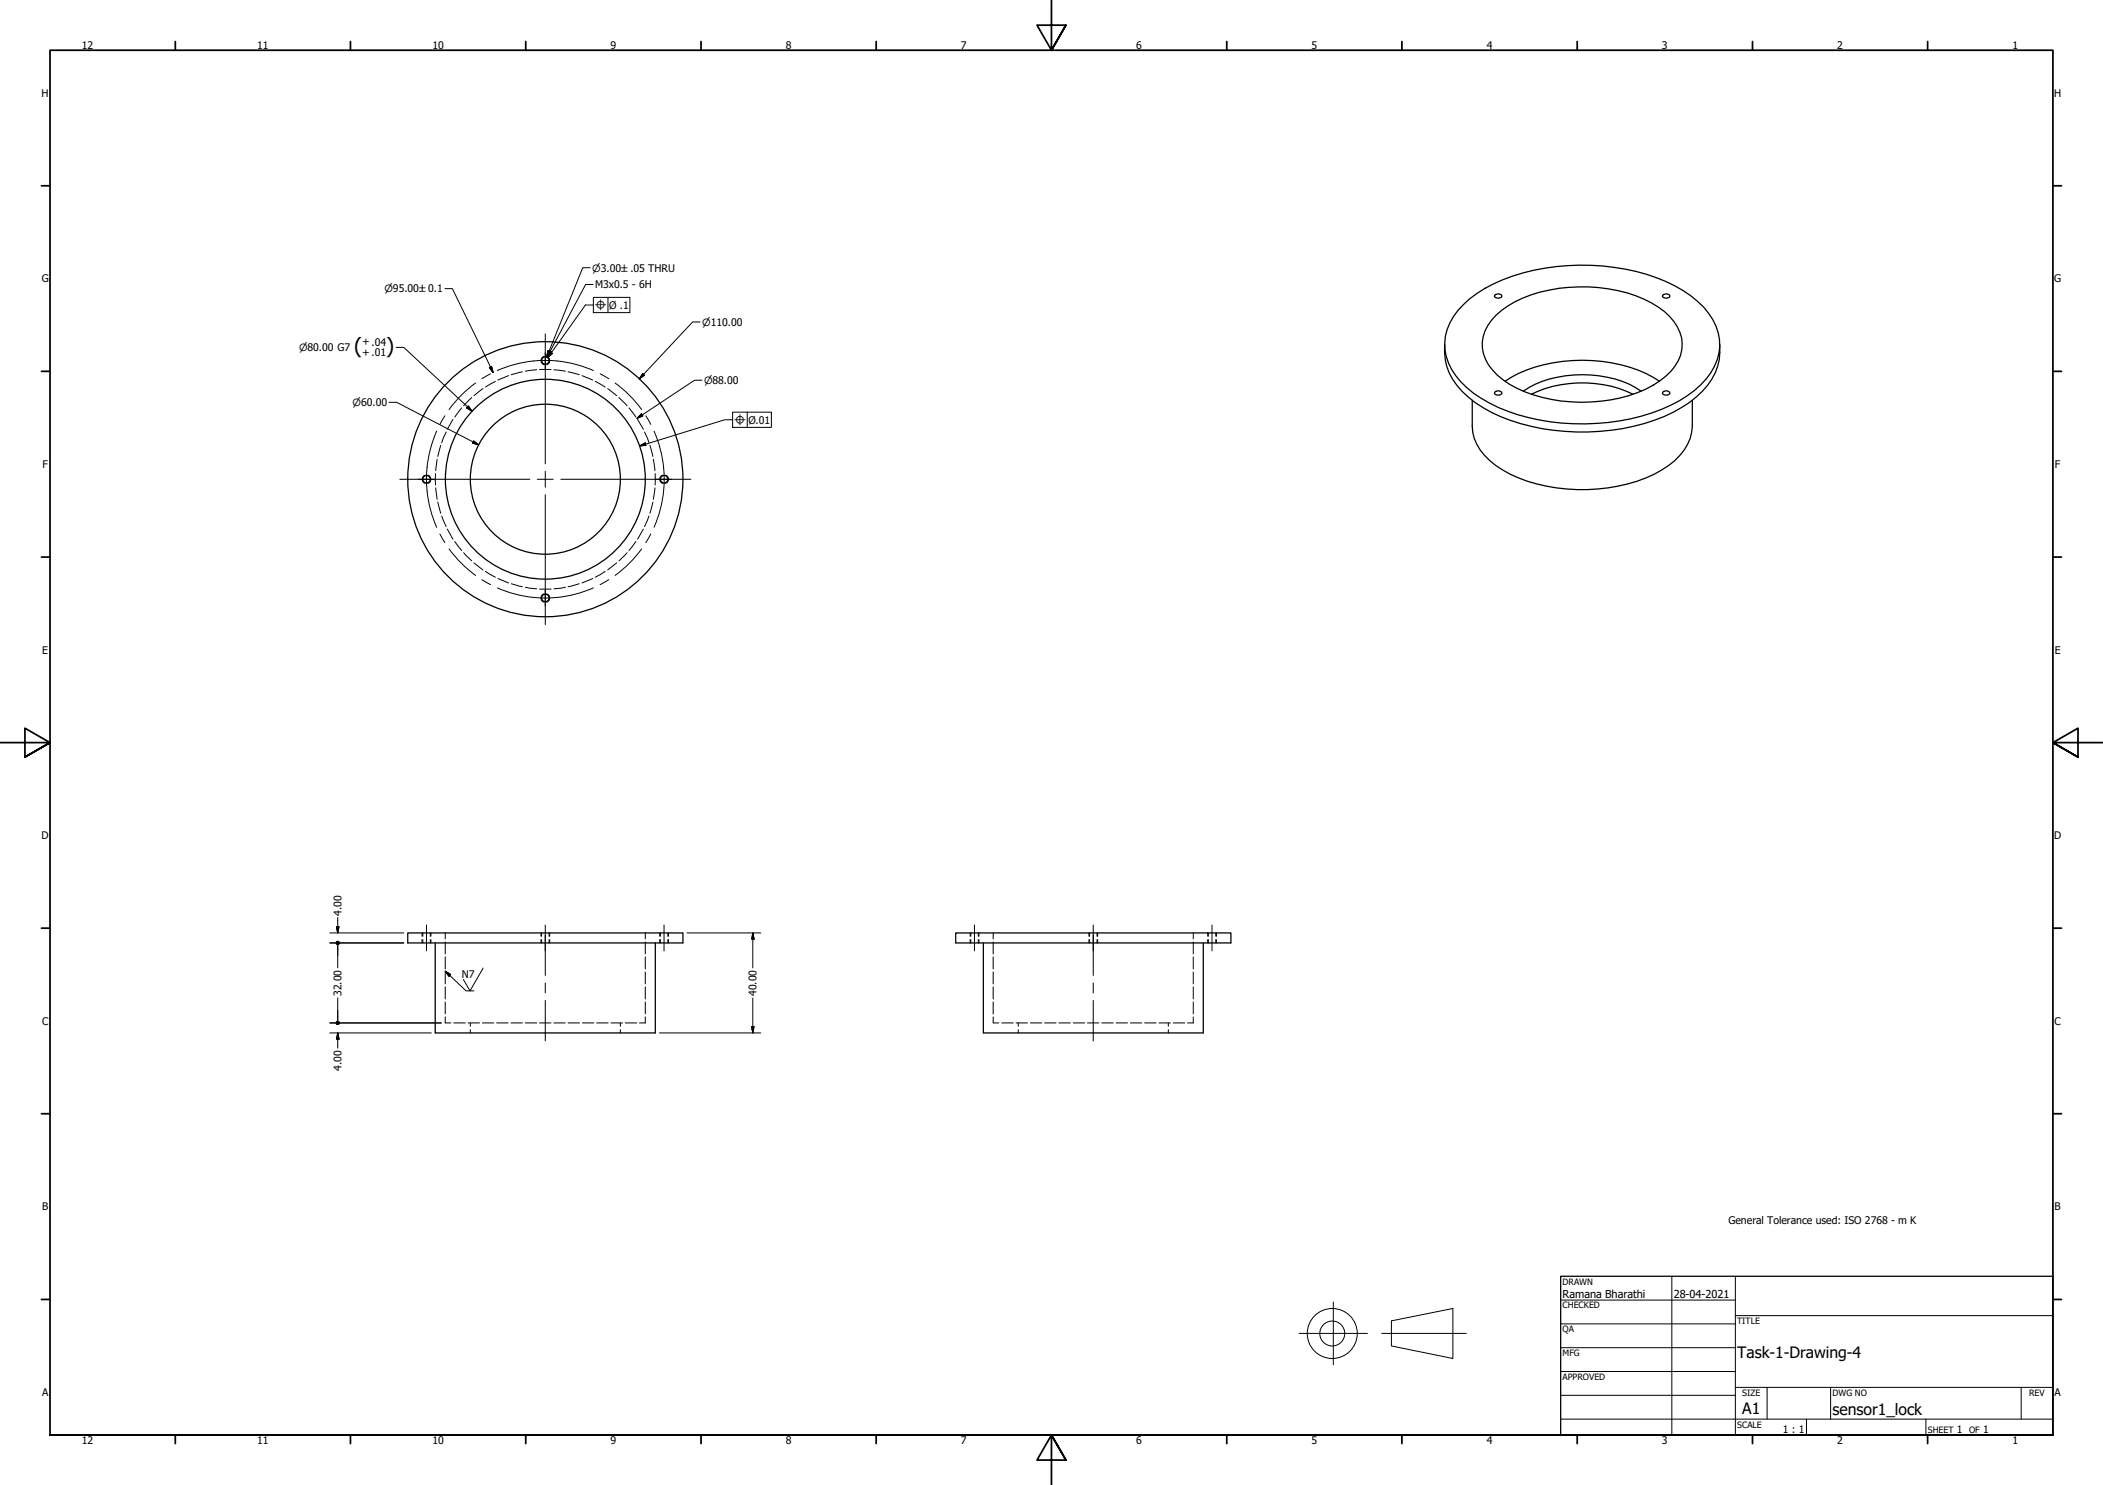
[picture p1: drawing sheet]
<svg xmlns="http://www.w3.org/2000/svg" width="841mm" height="594mm" viewBox="0 0 841 594" stroke-linecap="round" stroke-linejoin="round" font-family="sans-serif">
<!-- layer: Hidden (ANSI) -->
<g fill="none" stroke="#000" stroke-width=".4">
<path d="M188.7 159l-3.3 3.3M193.2 155.5l-3.7 2.8M198.1 152.6l-4 2.2M203.4 150.3l-4.3 1.8M208.9 148.8l-4.4 1.1M214.6 147.9l-4.5 .6M215.8 147.8h4.6M221.6 147.9l4.5 .6M227.2 148.8l4.4 1.1M232.8 150.3l4.2 1.8M238.1 152.6l3.9 2.2M243 155.5l3.6 2.8"/>
<path d="M247.5 159l3.3 3.3M176.3 178.2l-1.2 4.4M178.4 172.8l-1.7 4.3M181.2 167.8l-2.3 3.9M184.7 163.2l-2.8 3.6M251.5 163.2l2.8 3.6M255 167.8l2.3 3.9M257.7 172.8l1.8 4.3M259.9 178.2l1.2 4.4M174.2 189.5v4.5M174.2 195.2l.6 4.5M174.8 183.7l-.6 4.6"/>
<path d="M261.3 183.7l.6 4.6M261.9 195.2l-.6 4.5M262 189.5v4.5M175.1 200.9l1.2 4.4M176.7 206.4l1.7 4.3M178.9 211.7l2.3 4M181.9 216.6l2.8 3.7M254.3 216.6l-2.8 3.7M257.3 211.7l-2.3 4M259.5 206.4l-1.8 4.3M261.1 200.9l-1.2 4.4M185.4 221.1l3.3 3.3"/>
<path d="M189.5 225.2l3.7 2.8M194.1 228.6l4 2.3M199.1 231.4l4.3 1.8M204.5 233.5l4.4 1.2M210.1 234.9l4.5 .7M215.8 235.7h4.6M226.1 234.9l-4.5 .7M231.6 233.5l-4.4 1.2M237 231.4l-4.2 1.8M242 228.6l-3.9 2.3M246.6 225.2l-3.6 2.8M250.8 221.1l-3.3 3.3"/>
<path d="M169.1 373.2v1.4M169.1 375.9v1.3M172.1 373.2v1.4M172.1 375.9v1.3M178.1 373.2v2.4M178.1 376.8v4.8M216.6 373.2v1.4M216.6 375.9v1.3M219.6 373.2v1.4M219.6 375.9v1.3M258.1 373.2v2.4M258.1 376.8v4.8"/>
<path d="M264.1 373.2v1.4M264.1 375.9v1.3M267.1 373.2v1.4M267.1 375.9v1.3M388.2 373.2v1.4M388.2 375.9v1.3M391.2 373.2v1.4M391.2 375.9v1.3M397.2 373.2v2.4M397.2 376.8v4.8M435.7 373.2v1.4M435.7 375.9v1.3"/>
<path d="M438.7 373.2v1.4M438.7 375.9v1.3M477.2 373.2v2.4M477.2 376.8v4.8M483.2 373.2v1.4M483.2 375.9v1.3M486.2 373.2v1.4M486.2 375.9v1.3M178.1 382.8v4.8M178.1 388.8v4.8M178.1 394.8v4.8M258.1 382.8v4.8"/>
<path d="M258.1 388.8v4.8M258.1 394.8v4.8M397.2 382.8v4.8M397.2 388.8v4.8M397.2 394.8v4.8M477.2 382.8v4.8M477.2 388.8v4.8M477.2 394.8v4.8M178.1 406.8v2.4h2.2M178.1 400.8v4.8M181.5 409.2h4.6M187.2 409.2h4.6"/>
<path d="M188.1 409.2v1.4M188.1 411.9v1.3M192.9 409.2h4.6M198.6 409.2h4.6M204.3 409.2h4.6M210.1 409.2h4.5M215.8 409.2h4.5M221.5 409.2h4.6M227.2 409.2h4.6M232.9 409.2h4.6M238.6 409.2h4.6M244.3 409.2h4.6"/>
<path d="M248.1 409.2v1.4M248.1 411.9v1.3M250.1 409.2h4.5M258.1 406.8v2.4h-2.3M258.1 400.8v4.8M397.2 406.8v2.4h2.3M397.2 400.8v4.8M400.6 409.2h4.6M406.3 409.2h4.6M407.2 409.2v1.4M407.2 411.9v1.3M412.1 409.2h4.5"/>
<path d="M417.8 409.2h4.5M423.5 409.2h4.6M429.2 409.2h4.6M434.9 409.2h4.6M440.6 409.2h4.6M446.3 409.2h4.6M452.1 409.2h4.5M457.8 409.2h4.5M463.5 409.2h4.6M467.2 409.2v1.4M467.2 411.9v1.3M469.2 409.2h4.6"/>
<path d="M477.2 406.8v2.4h-2.3M477.2 400.8v4.8"/>
</g>
<!-- layer: Visible (ANSI) -->
<g fill="none" stroke="#000" stroke-width=".51">
<path d="M597.7 118.2a1.75 1.75 0 0 1 2.9 .3 1.84 1.84 0 0 1-2.9 .1zM665.3 117.8a1.79 1.79 0 0 1 2.5 .7 1.84 1.84 0 0 1-3 .1zM577.7 137.8a23.6 23.6 0 0 0 9.5 21 62 62 0 0 0 29.4 12.7 88 88 0 0 0 52.5-6.6 36.8 36.8 0 0 0 16.9-15.8 22.1 22.1 0 0 0 1.8-11.3M585.3 121.8a57.6 57.6 0 0 1 28-13.7 88.8 88.8 0 0 1 53.1 4.6 36.9 36.9 0 0 1 19.8 17.8 19.9 19.9 0 0 1-3.8 21 50.7 50.7 0 0 1-25.9 15 89.8 89.8 0 0 1-57.4-3.5 40.1 40.1 0 0 1-18.6-15.2 20 20 0 0 1 2.6-23.7zM598.4 126a45.5 45.5 0 0 1 25-10.6 62.4 62.4 0 0 1 36.9 5.7 22.7 22.7 0 0 1 12.2 14.1 15.8 15.8 0 0 1-6.4 15.4 49.1 49.1 0 0 1-29.8 10.2 59.7 59.7 0 0 1-32.5-7 21.3 21.3 0 0 1-11-14.5 16 16 0 0 1 5.6-13.3zM597.7 156.9a1.8 1.8 0 0 1 2.9 .4 1.84 1.84 0 0 1-2.9 .1zM601.9 152.5a58.5 58.5 0 0 1 38.6-7.9 52.7 52.7 0 0 1 23.1 7.9M609.2 156.5a44.3 44.3 0 0 1 30.2-6.2 36.8 36.8 0 0 1 16.9 6.2M612.5 157.7a47.6 47.6 0 0 1 40.5 0M664.9 156.9a1.8 1.8 0 0 1 2.9 .4 1.84 1.84 0 0 1-3 .1zM588.8 160.2v10.3a19.7 19.7 0 0 0 9.4 15.7 61.8 61.8 0 0 0 36.7 9.7 56.1 56.1 0 0 0 34.9-11.7 19.4 19.4 0 0 0 7-13.7v-10.3M163.1 373.2h110v4h-110z"/>
<path d="M174.1 377.2v36h88v-36M382.2 373.2h110.1v4h-110.1zM393.3 377.2v36h87.9v-36"/>
<circle cx="218.1" cy="144.2" r="1.49"/>
<circle cx="170.6" cy="191.7" r="1.49"/>
<circle cx="218.1" cy="191.7" r="40"/>
<circle cx="218.1" cy="191.7" r="30"/>
<circle cx="218.1" cy="191.7" r="55"/>
<circle cx="265.6" cy="191.7" r="1.49"/>
<circle cx="218.1" cy="239.2" r="1.49"/>
</g>
<!-- layer: Hidden Narrow (ANSI) -->
<g fill="none" stroke="#000" stroke-width=".4">
<path d="M217.6 142.6a1.73 1.73 0 0 0-1.3 1.6 1.73 1.73 0 0 0 1.3 1.7M218.6 142.6a1.73 1.73 0 0 1 1.2 1.6 1.73 1.73 0 0 1-1.2 1.7M170.1 190.1a1.71 1.71 0 0 0-1.3 1.6 1.71 1.71 0 0 0 1.3 1.7M171.1 190.1a1.73 1.73 0 0 1 1.2 1.6 1.73 1.73 0 0 1-1.2 1.7M265 190.1a1.73 1.73 0 0 0-1.2 1.6 1.73 1.73 0 0 0 1.2 1.7M266.1 190.1a1.73 1.73 0 0 1 1.2 1.6 1.73 1.73 0 0 1-1.2 1.7M217.6 237.6a1.73 1.73 0 0 0-1.3 1.6 1.73 1.73 0 0 0 1.3 1.7M218.6 237.6a1.73 1.73 0 0 1 1.2 1.6 1.73 1.73 0 0 1-1.2 1.7M168.8 373.2v1.4M168.8 375.9v1.3M172.3 373.2v1.4M172.3 375.9v1.3"/>
<path d="M216.3 373.2v1.4M216.3 375.9v1.3M219.8 373.2v1.4M219.8 375.9v1.3M263.8 373.2v1.4M263.8 375.9v1.3M267.3 373.2v1.4M267.3 375.9v1.3M388 373.2v1.4M388 375.9v1.3M391.5 373.2v1.4M391.5 375.9v1.3"/>
<path d="M435.5 373.2v1.4M435.5 375.9v1.3M439 373.2v1.4M439 375.9v1.3M483 373.2v1.4M483 375.9v1.3M486.5 373.2v1.4M486.5 375.9v1.3"/>
</g>
<!-- layer: Border (ANSI) -->
<g fill="none" stroke="#000" stroke-width=".7">
<path d="M70.1 16.6v3.5M140.1 16.6v3.5M210.2 16.6v3.5M280.4 16.6v3.5M350.4 16.6v3.5M420.5 .1v20l-5.8-10h11.6l-5.8 10 5.8-10M490.6 16.6v3.5M560.6 16.6v3.5M630.7 16.6v3.5M700.8 16.6v3.5M770.9 16.6v3.5M16.6 74.3h3.4"/>
<path d="M821 74.3h3.4M16.6 148.6h3.4M821 148.6h3.4M16.6 222.9h3.4M821 222.9h3.4M0 297.1h20l-10-5.8v11.6l10-5.8-10 5.8M841 297.1h-20l10-5.8v11.6l-10-5.8 10 5.8M16.6 371.3h3.4M821 371.3h3.4M16.6 445.6h3.4M821 445.6h3.4M16.6 519.8h3.4"/>
<path d="M821 519.8h3.4M20 574.1v-554h801v554h-801h801M70.1 574.1v3.4M140.1 574.1v3.4M210.2 574.1v3.4M280.4 574.1v3.4M350.4 574.1v3.4M490.6 574.1v3.4M560.6 574.1v3.4M630.7 574.1v3.4M700.8 574.1v3.4M770.9 574.1v3.4"/>
<path d="M426.3 584.1l-5.8-10 5.8 10h-11.6l5.8-10v20"/>
</g>
<!-- layer: Title (ANSI) -->
<g fill="none" stroke="#000" stroke-width=".4">
<path d="M668.6 510.6v63.5M694 510.6v63.5M624.1 520.1h69.9M624.1 529.6h69.9M624.1 539.2h69.9M694 526.3h127M624.1 548.7h69.9M624.1 558.2h69.9M694 555h127M706.7 555v12.7M732.1 555v12.7M808.3 555v12.7"/>
<path d="M624.1 567.7h196.9M722.4 567.7v6.4M770.2 567.7v6.4"/>
</g>
<path d="M624.1 510.6h196.9v63.5h-196.9z" fill="none" stroke="#000" stroke-width=".51"/>
<!-- layer: Dimension (ANSI) -->
<g fill="none" stroke="#000" stroke-width=".4">
<path d="M177.9 115.5h3l16.3 33.6M158.4 139h3.1l27.3 25.5M280 128.8h-3l-21.3 22.8M195.7 147l.9-.4 .6 2.5zM257 149.5l.7 .6-2 1.5zM280.7 152.1h-3l-22.9 15.3M155.6 160.9h3l32.9 17.1M187.3 162.4l1.5 2.1-2.2-1.3zM189.4 176.4l2.1 1.6-2.5-.7zM256.5 165.6l.6 .8-2.3 1zM131.9 377.2h29.6M131.9 373.2h29.6"/>
<path d="M134.6 370.7h1l-.5 2.5zM135.1 367.1v6.1M135.1 377.9v9.3M274.7 373.2h29.5M301.1 373.2l.5 2.5h-1zM301.1 373.2v14M135.1 399.2v9.4M301.1 399.3v13.9M131.9 413.2h40.6M131.9 409.2h44.6M135.1 413.2l.5 2.5h-1zM135.1 413.2v6.1"/>
<path d="M263.7 413.2h40.5M300.6 410.7h1l-.5 2.5z"/>
</g>
<g fill="#000" stroke="#000" stroke-width=".4">
<path d="M195.7 147l1.5 2.1zM195.7 147l.9-.4 .6 2.5zM257 149.5l-1.3 2.1zM257 149.5l.7 .6-2 1.5zM186.6 163.2l2.2 1.3zM187.3 162.4l1.5 2.1-2.2-1.3zM189 177.3l2.5 .7zM189.4 176.4l2.1 1.6-2.5-.7zM256.5 165.6l-1.7 1.8zM256.5 165.6l.6 .8-2.3 1zM134.6 370.7l.5 2.5zM134.6 370.7h1l-.5 2.5z"/>
<path d="M134.6 376.8l.5-.2-.7 .6zM134.4 377.2l.7-.6-.5 1.1zM135.1 376.6v1.3l-.5-.2zM135.1 376.6l.4 1.1-.4 .2zM135.1 376.6l.6 .6-.2 .5zM135.1 376.6l.6 .6zM135.1 376.6l.4 .2zM301.1 373.2l.5 2.5zM301.1 373.2l.5 2.5h-1zM135.1 409.9l.6-.7zM135.5 408.8l.2 .4-.6 .7zM135.1 408.6l.4 .2-.4 1.1z"/>
<path d="M134.6 408.8l.5-.2v1.3zM134.6 408.8l.5 1.1-.7-.7zM134.4 409.2l.7 .7zM134.6 409.7l.5 .2zM135.1 413.2l.5 2.5zM135.1 413.2l.5 2.5h-1zM300.6 410.7l.5 2.5zM300.6 410.7h1l-.5 2.5z"/>
</g>
<!-- layer: Sketch Geometry (ANSI) -->
<g fill="none" stroke="#000" stroke-width=".4">
<path d="M519.6 533.4h27.3M533.2 520.9v25.1M552.6 533.4h33.8M556.5 528.4l24.5-4.9v20l-24.5-5z"/>
<circle cx="532.8" cy="533.5" r="10"/>
<circle cx="532.8" cy="533.5" r="5"/>
</g>
<!-- layer: Symbol (ANSI) -->
<g fill="none" stroke="#000" stroke-width=".4">
<path d="M236 107.1h-3l-14.4 35.7M237.2 113.8h-3l-15.3 28.9M237.3 119h14.6v6.1h-14.6zM243.1 119v6.1M237.3 122h-3.2l-13.4 18.9M219.1 140.3l.9 .4-1.4 2.1zM219.3 143l-.2 .1M219.6 140.2l.9 .5-1.6 2zM220.8 141.3l.2 .1-.5 .4M255.8 178.4l2.3-1.2 .2 1zM293 167.9h-3.2l-34 10.5M293 164.9h15.5v6.1h-15.5z"/>
<path d="M298.8 164.9v6.1M178.1 388.5l2.1 1.4-.6 .7zM178.1 388.5l8.3 7.9h3.1M193.2 387.3l-5.2 9.1-2.7-4.6"/>
</g>
<path d="M219.1 140.3l-.5 2.5zM219.1 140.3l.9 .4-1.4 2.1zM219.6 140.2l-.7 2.5zM219.6 140.2l.9 .5-1.6 2zM220.2 140.8l-1.1 2.3zM220.2 140.8l.8 .6-1.9 1.7zM255.8 178.4l2.3-1.2zM255.8 178.4l2.3-1.2 .2 1zM178.1 388.5l2.1 1.4zM178.1 388.5l2.1 1.4-.6 .7z" fill="#000" stroke="#000" stroke-width=".4"/>
<!-- layer: Centerline (ANSI) -->
<g fill="none" stroke="#000" stroke-width=".4">
<path d="M190.2 153.2l-5.7 4.9-4.9 5.7M196.2 149.5l-3.5 2M198.9 148.2a47.5 47.5 0 0 1 38.4 0M240 149.5l3.5 2M246 153.2l5.7 4.9 4.9 5.7M174.6 172.5a47.5 47.5 0 0 0 0 38.4M177.9 166.3l-2 3.5M258.3 166.3l2 3.5M261.6 172.5a47.5 47.5 0 0 1 0 38.4M175.9 213.6l2 3.5M179.6 219.6l4.9 5.7 5.7 4.9M256.6 219.6l-4.9 5.7-5.7 4.9"/>
<path d="M260.3 213.6l-2 3.5M192.7 231.9l3.5 2M198.9 235.2a47.5 47.5 0 0 0 38.4 0M243.5 231.9l-3.5 2M170.6 370v10.4M218.1 370v10.4M218.1 374.1v16.1M265.6 370v10.4M389.7 370v10.4M437.2 370v10.4M437.2 374.1v16.1M484.7 370v10.4"/>
<path d="M218.1 393.2v4M437.2 393.2v4M218.1 400.2v16.2M437.2 400.2v16.2"/>
</g>
<!-- layer: Center Mark (ANSI) -->
<path d="M218.1 133.6v52M218.1 141.1v6.3M159.9 191.7h52M167.4 191.7h6.3M214.9 191.7h6.3M218.1 188.6v6.3M218.1 197.9v52M224.3 191.7h52M262.4 191.7h6.3M218.1 236.1v6.3" fill="none" stroke="#000" stroke-width=".4"/>
<g font-size="8.4">
<text x="141.6" y="141.3">(</text>
<text x="154.4" y="141.3">)</text>
</g>
<g font-size="6.3">
<text x="694.8" y="543.5">Task-1-Drawing-4</text>
<text x="696.7" y="565.6">A1</text>
<text x="732.9" y="566.1">sensor1_lock</text>
</g>
<g font-size="4.4">
<text x="624.9" y="519.3">Ramana Bharathi</text>
<text x="669.4" y="519.3">28-04-2021</text>
</g>
<g font-size="4.2">
<text x="32.8" y="19.7">12</text>
<text x="102.8" y="19.7">11</text>
<text x="172.9" y="19.7">10</text>
<text x="244.2" y="19.7">9</text>
<text x="314.3" y="19.7">8</text>
<text x="384.3" y="19.7">7</text>
<text x="454.4" y="19.7">6</text>
<text x="524.5" y="19.7">5</text>
<text x="594.6" y="19.7">4</text>
<text x="664.7" y="19.7">3</text>
<text x="734.8" y="19.7">2</text>
<text x="804.8" y="19.7">1</text>
<text x="16.6" y="38.7">H</text>
<text x="821.5" y="38.7">H</text>
<text x="16.7" y="113">G</text>
<text x="821.5" y="113">G</text>
<text x="238" y="115.4">M3x0.5 - 6H</text>
<text x="243.6" y="123.5">Ø .1</text>
<text x="144.8" y="142.3">+ .01</text>
<text x="144.8" y="138.1">+ .04</text>
<text x="299.3" y="169.5">Ø.01</text>
<text x="17" y="187.2">F</text>
<text x="821.8" y="187.2">F</text>
<text x="16.9" y="261.5">E</text>
<text x="821.8" y="261.5">E</text>
<text x="16.6" y="335.7">D</text>
<text x="821.5" y="335.7">D</text>
<text x="136.6" y="366.3" transform="rotate(-90 136.6 366.3)">4.00</text>
<text x="184.7" y="391.2">N7</text>
<text x="136.6" y="398.4" transform="rotate(-90 136.6 398.4)">32.00</text>
<text x="302.6" y="398.4" transform="rotate(-90 302.6 398.4)">40.00</text>
<text x="16.8" y="410">C</text>
<text x="821.7" y="410">C</text>
<text x="136.6" y="428.3" transform="rotate(-90 136.6 428.3)">4.00</text>
<text x="16.8" y="484.2">B</text>
<text x="821.7" y="484.2">B</text>
<text x="691.3" y="489.5">General Tolerance used: ISO 2768 - m K</text>
<text x="16.8" y="558.5">A</text>
<text x="821.6" y="558.5">A</text>
<text x="713" y="573.3">1 : 1</text>
<text x="782.5" y="573.2">1</text>
<text x="793.1" y="573.2">1</text>
<text x="32.8" y="577.5">12</text>
<text x="102.8" y="577.5">11</text>
<text x="172.9" y="577.5">10</text>
<text x="244.2" y="577.5">9</text>
<text x="314.3" y="577.5">8</text>
<text x="384.3" y="577.5">7</text>
<text x="454.4" y="577.5">6</text>
<text x="524.5" y="577.5">5</text>
<text x="594.6" y="577.5">4</text>
<text x="664.7" y="577.5">3</text>
<text x="734.8" y="577.5">2</text>
<text x="804.8" y="577.5">1</text>
</g>
<g font-size="4">
<text x="236.9" y="108.6">⌀3.00±.05 THRU</text>
<text x="153.7" y="116.9">⌀95.00±0.1</text>
<text x="237.7" y="124.2">⌖</text>
<text x="280.8" y="130.3">⌀110.00</text>
<text x="119.6" y="140.5">⌀80.00 G7</text>
<text x="281.6" y="153.6">⌀88.00</text>
<text x="141" y="162.4">⌀60.00</text>
<text x="293.4" y="170.1">⌖</text>
</g>
<g font-size="3.5">
<text x="624.9" y="513.9">DRAWN</text>
<text x="624.9" y="523.5">CHECKED</text>
<text x="624.9" y="533">QA</text>
<text x="694.8" y="529.6">TITLE</text>
<text x="624.9" y="542.5">MFG</text>
<text x="624.9" y="552">APPROVED</text>
<text x="696.8" y="558.4">SIZE</text>
<text x="732.9" y="558.4">DWG NO</text>
<text x="811.5" y="558.3">REV</text>
<text x="694.8" y="571.1">SCALE</text>
<text x="771" y="573.2">SHEET</text>
<text x="787.5" y="573.2">OF</text>
</g>
</svg>
